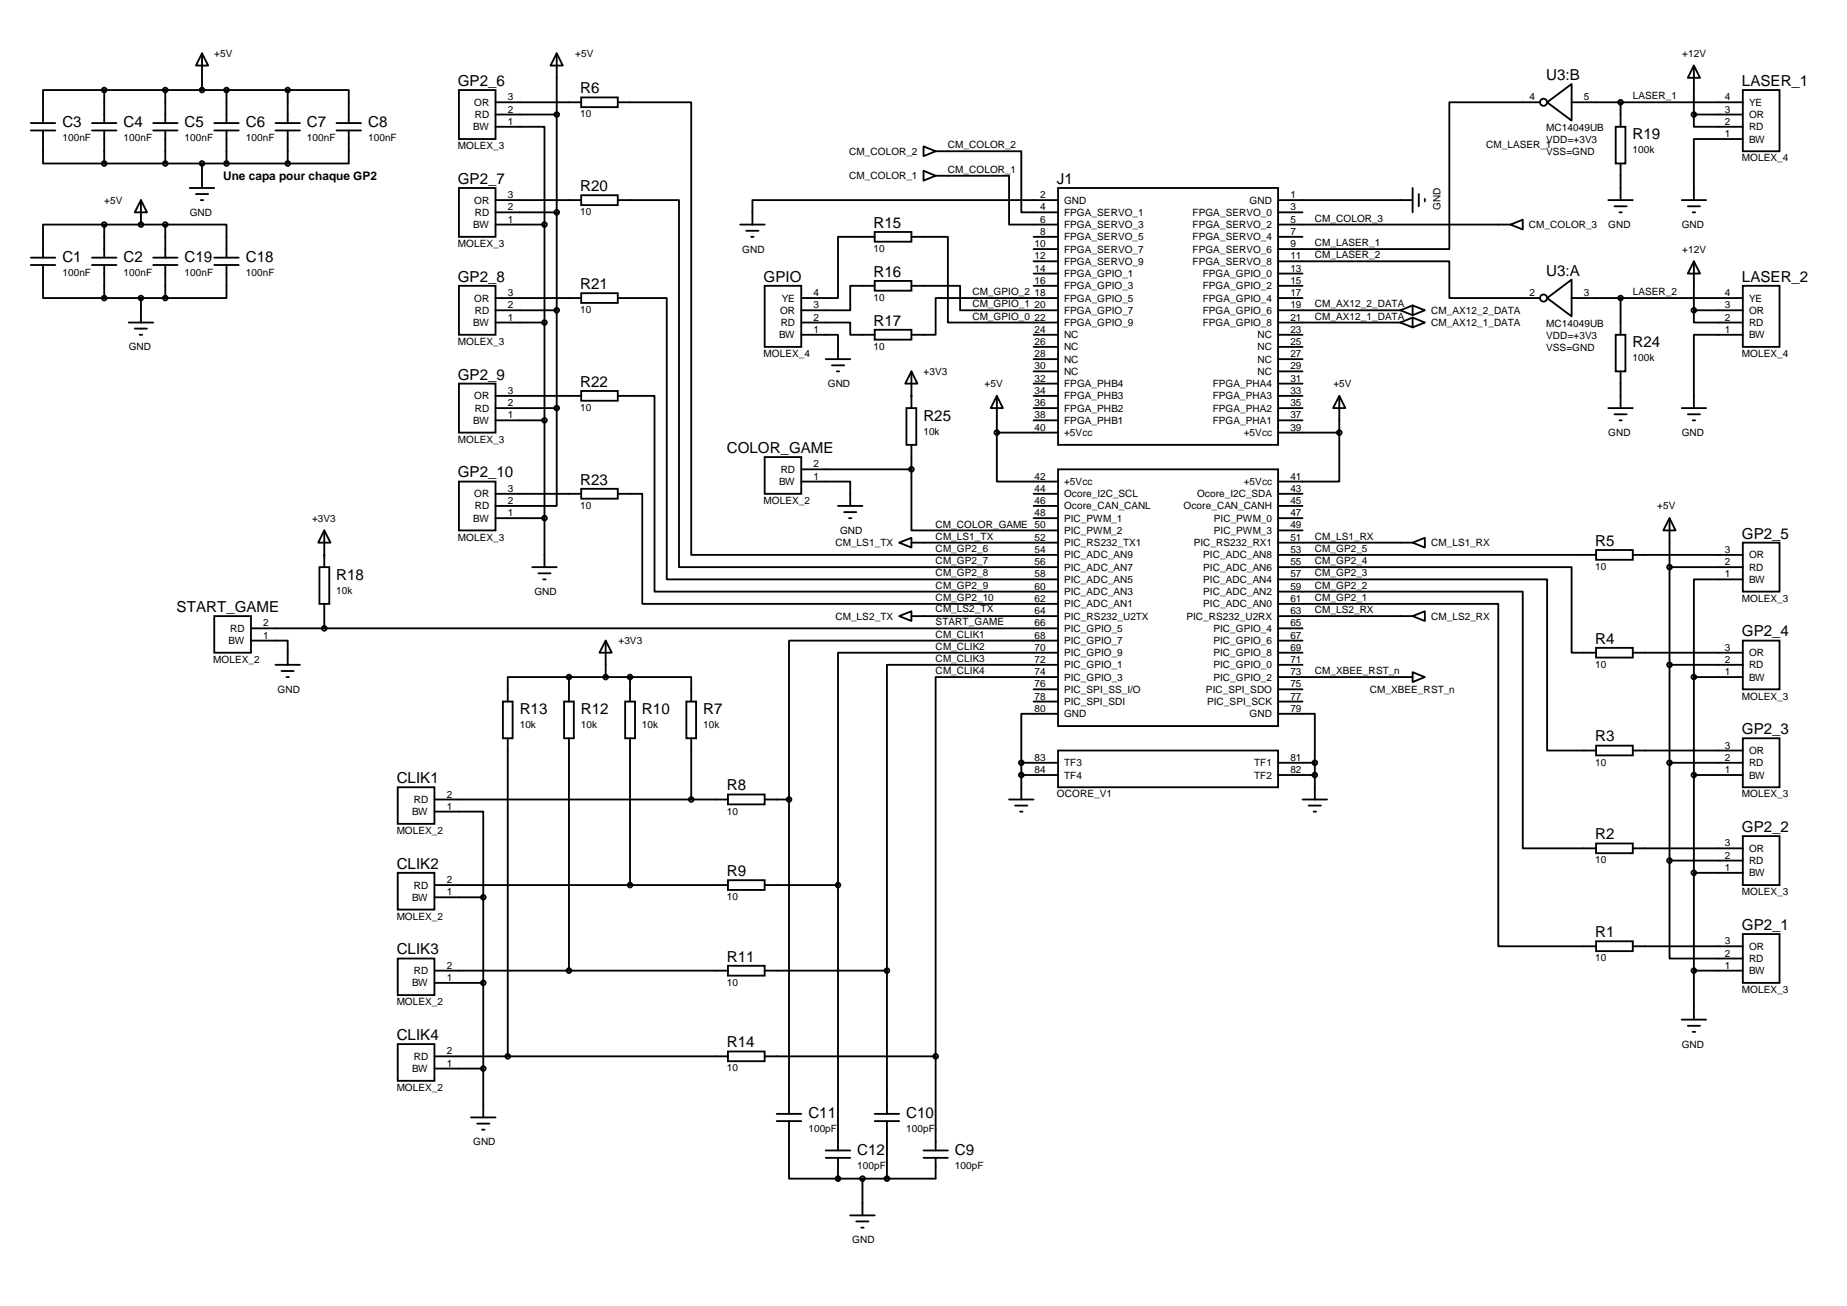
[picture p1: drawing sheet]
<svg xmlns="http://www.w3.org/2000/svg" width="297mm" height="210mm" viewBox="0 0 297 210" stroke-linecap="round" stroke-linejoin="round" font-family="sans-serif">
<g fill="none" stroke="#000" stroke-width=".3">
<path d="M4.9 19.8h4M14.8 19.8h3.9M16.8 14.5h-9.9v5.3M16.8 14.5v5.3M16.8 14.5h29.5M24.6 19.8h4M26.6 14.5v5.3M32.5 8.6l1 1.9h-2zM32.5 8.6v5.9M34.5 19.8h3.9M36.4 14.5v5.3M44.3 19.8h3.9"/>
<path d="M46.3 14.5h9.8v5.3M46.3 14.5v5.3M54.1 19.8h4M73.8 14.5h5.9v7.9h-5.9zM79.7 16.4h13.8M89.5 18.4h-9.8M89.5 8.6l1 1.9h-2zM89.5 8.6v57M93.5 15.7h5.9v1.5h-5.9zM99.4 16.4h11.8v72.8h59M247.6 16.4h-14.5v23.6h-27.6M248.8 16.4l3.9-2.9v5.9z"/>
<path d="M252.7 16.4h27.6M260.6 16.4v4M272.4 18.4v2h7.9M272.4 18.4h7.9M272.4 10.5v7.9M272.4 10.5l1 2h-2zM280.3 14.5h5.9v9.8h-5.9zM4.9 21h4M6.9 21v5.3h9.9M14.8 21h3.9M16.8 36.1h-9.9v5.3M16.8 21v5.3"/>
<path d="M16.8 36.1v5.3M16.8 36.1h5.9M16.8 26.3h29.5M22.7 32.2v3.9M22.7 32.2l.9 1.9h-1.9zM22.7 36.1h3.9M24.6 21h4M26.6 21v5.3M26.6 36.1v5.3M26.6 36.1h9.8v5.3M30.5 30.2h4M31.5 31.2h2"/>
<path d="M32.3 32.2h.4M32.5 26.3v3.9M34.5 21h3.9M36.4 21v5.3M44.3 21h3.9M46.3 21v5.3M54.1 21h4M56.1 21v5.3h-9.8M73.8 30.2h5.9v7.9h-5.9zM79.7 20.4h7.9v15.7M79.7 32.2h13.8M79.7 36.1h7.9"/>
<path d="M79.7 34.1h9.8M87.6 36.1v55.1M93.5 31.4h5.9v1.6h-5.9zM99.4 32.2h9.8v59h61M119 36.1h4M120 37.1h2M120.8 38.1h.4M140.7 38.1h-5.9v9.8h-5.9M140.7 37.3h5.9v1.6h-5.9zM146.6 38.1h5.8v13.8h17.8M148.5 27.5l2 .8-2 .7zM148.5 23.5l2 .8-2 .8z"/>
<path d="M150.5 28.3h11.8v7.8h7.9M150.5 24.3h13.8v9.8h5.9M166.2 38.1h4M170.2 32.2h-49.2v3.9M170.2 30.2h35.3v41.3h-35.3zM205.5 36.1h37.4M205.5 34.1h4M205.5 38.1h4M227.2 32.2h-21.7M227.2 30.2v3.9M228.2 31.2v2M229.1 32v.4"/>
<path d="M242.9 36.1l2-.8v1.6zM258.7 32.2h3.9M259.6 33.2h2M259.8 20.4h1.6v5.9h-1.6zM260.4 34.1h.4M260.6 26.3v5.9M270.5 32.2h3.9M271.4 33.2h2M272.2 34.1h.4M280.3 22.4h-7.9v9.8M4.9 42.6h4M4.9 41.4h4"/>
<path d="M6.9 42.6v5.3h9.9M14.8 42.6h3.9M14.8 41.4h3.9M16.8 42.6v5.3M16.8 47.9h9.8M20.7 51.9h3.9M21.7 52.8h1.9M22.5 53.8h.4M22.7 47.9v4M24.6 42.6h4M24.6 41.4h4M26.6 42.6v5.3"/>
<path d="M34.5 42.6h3.9M34.5 41.4h3.9M36.4 42.6v5.3h-9.8M73.8 46h5.9v7.8h-5.9zM79.7 47.9h13.8M79.7 51.9h7.9M79.7 49.9h9.8M93.5 47.1h5.9v1.6h-5.9zM99.4 47.9h7.8v45.3h63M123 46h5.9v9.8h-5.9zM128.9 51.9h7.8v1.9h4M128.9 53.8h5.9v3.9"/>
<path d="M132.8 57.7h3.9M133.8 58.7h2M134.6 59.7h.4M140.7 46h-4v3.9h-7.8M140.7 45.2h5.9v1.5h-5.9zM140.7 53h5.9v1.6h-5.9zM146.6 46h7.8v3.9h15.8M146.6 59.7l.9 2h-1.9zM146.6 59.7v5.9M166.2 40h4M166.2 42h4M166.2 44h4"/>
<path d="M166.2 46h4M166.2 53.8h4M166.2 55.8h4M166.2 57.7h4M166.2 59.7h4M170.2 47.9h-19.7v5.9h-3.9M205.5 42h27.6v5.9h14.5M205.5 47.9h4M205.5 51.9h19.7M205.5 49.9h19.7M205.5 44h4M205.5 46h4"/>
<path d="M205.5 53.8h4M205.5 55.8h4M205.5 57.7h4M205.5 59.7h4M225.2 49.9l2 .8M225.2 51.9l2 .7M227.2 49.1l1.9 .8-1.9 .8zM227.2 51.1l1.9 .8-1.9 .7zM227.2 49.1l-2 .8M227.2 51.1l-2 .8M248.8 47.9l3.9-2.9v5.9zM252.7 47.9h27.6"/>
<path d="M259.8 53.8h1.6v5.9h-1.6zM260.6 47.9v5.9M260.6 59.7v5.9M272.4 49.9v2h7.9M272.4 49.9h7.9M272.4 42v7.9M272.4 42l1 2h-2zM280.3 46h5.9v9.8h-5.9zM280.3 53.8h-7.9v11.8M73.8 61.7h5.9v7.9h-5.9zM73.8 77.4h5.9v7.9h-5.9zM79.7 63.6h13.8"/>
<path d="M79.7 79.4h13.8M79.7 67.6h7.9M79.7 65.6h9.8M89.5 65.6v15.7h-9.8M93.5 62.9h5.9v1.5h-5.9zM93.5 78.6h5.9v1.6h-5.9zM99.4 63.6h5.9v31.5h64.9M99.4 79.4h3.9v17.7h66.9M123 73.5h5.9v5.9h-5.9zM128.9 77.4h7.8v3.9M128.9 75.5h17.7M145.8 65.6h1.6v5.9h-1.6z"/>
<path d="M146.6 75.5v9.8h23.6M146.6 63.6h.1M146.6 71.5v4M160.3 69.6v7.8h9.9M160.3 69.6h9.9M160.3 63.6l1 2h-2zM160.3 63.6v6M166.2 63.6h4M166.2 79.4h4M166.2 67.6h4M166.2 65.6h4M166.2 61.7h4"/>
<path d="M170.2 75.5h35.3v41.2h-35.3zM205.5 69.6h9.9M205.5 63.6h4M205.5 79.4h4M205.5 67.6h4M205.5 65.6h4M205.5 61.7h4M215.4 63.6v6M215.4 63.6l1 2h-2zM215.4 69.6v7.8h-9.9M258.7 65.6h3.9M259.6 66.6h2"/>
<path d="M260.4 67.6h.4M270.5 65.6h3.9M271.4 66.6h2M272.2 67.6h.4M34.5 99.1h5.9v5.8h-5.9zM51.4 91.2h1.6v5.9h-1.6zM52.2 85.3v5.9M52.2 97.1v3.9M52.2 85.3l.9 1.9h-1.9zM52.2 89.2h.1M85.6 91.2h3.9M86.6 92.2h1.9"/>
<path d="M87.4 93.2h.4M87.6 83.3h-7.9M134.8 81.3h3.9M135.8 82.3h1.9M136.5 83.3h.4M144.6 87.2l2-.7v1.5zM144.6 99.1l2-.8v1.5zM146.6 87.2h23.6M146.6 99.1h23.6M166.2 83.3h4M166.2 81.3h4M205.5 91.2h47.2v13.7h4"/>
<path d="M205.5 95.1h39.4v41.3h11.8M205.5 97.1h35.5v55h15.7M205.5 93.2h43.3v27.5h7.9M205.5 89.2h51.2M205.5 83.3h4M205.5 87.2h21.7M205.5 99.1h21.7M205.5 81.3h4M205.5 85.3h4M227.2 87.2l1.9-.7v1.5zM227.2 99.1l1.9-.8v1.5zM256.7 88.4h5.9v1.6h-5.9z"/>
<path d="M262.6 89.2h17.7M268.5 83.3l1 2h-2zM268.5 83.3v7.9M280.3 87.2h5.9v7.9h-5.9zM280.3 93.2h-7.9v15.7M280.3 91.2h-11.8v15.7M40.4 103h5.9v3.9M40.4 101h129.8M44.3 106.9h3.9M45.3 107.9h1.9M46.1 108.9h.4M80.9 112.8h1.5v5.9h-1.5z"/>
<path d="M81.7 118.7v51.1M90.7 112.8h1.6v5.9h-1.6zM91.5 108.9h-9.8v3.9M91.5 108.9v3.9M91.5 118.7v37.4M91.5 108.9h5.9M97.4 103v5.9M97.4 103l1 1.9h-2zM97.4 108.9h3.9v3.9M100.5 112.8h1.6v5.9h-1.6zM101.3 108.9h9.9v3.9M101.3 118.7v23.6"/>
<path d="M110.4 112.8h1.5v5.9h-1.5zM111.2 118.7v9.8M166.2 110.8h4M166.2 112.8h4M170.2 114.8h-6v7.8M170.2 108.9h-19.7v60.9M170.2 106.9h-27.6v49.2M170.2 104.9h-35.4v37.4M170.2 103h-43.3v25.5M205.5 114.8h6v7.8M205.5 104.9h4M205.5 108.9h21.7"/>
<path d="M205.5 101h4M205.5 106.9h4M205.5 103h4M205.5 110.8h4M205.5 112.8h4M227.2 108.1l1.9 .8-1.9 .8zM256.7 104.2h5.9v1.5h-5.9zM256.7 119.9h5.9v1.6h-5.9zM262.6 104.9h17.7M268.5 106.9v31.5M268.5 106.9h11.8M272.4 108.9v15.7h7.9"/>
<path d="M280.3 103h5.9v7.8h-5.9zM280.3 118.7h5.9v7.9h-5.9zM280.3 108.9h-7.9M64 126.6h5.9v5.9h-5.9zM69.9 130.5h7.8v13.8M69.9 128.5h47.2M117.1 127.7h5.9v1.6h-5.9zM123 128.5h3.9M126.9 128.5v50.6M162.3 128.5h3.9M163.3 129.5h1.9M164.1 130.5h.3"/>
<path d="M164.2 124.6l.1 3.9M170.2 122.6h-6v2M170.2 124.6h-6M170.2 120.7h35.3v5.9h-35.3zM205.5 122.6h6v2M205.5 124.6h6M209.5 128.5h3.9M210.5 129.5h1.9M211.3 130.5h.3M211.5 124.6v3.9M256.7 135.6h5.9v1.6h-5.9zM262.6 136.4h17.7"/>
<path d="M262.6 120.7h17.7M268.5 138.4v15.7h11.8M268.5 138.4h11.8M268.5 122.6h11.8M272.4 124.6v15.7h7.9M280.3 134.4h5.9v7.9h-5.9zM64 140.3h5.9v5.9h-5.9zM64 154.1h5.9v5.9h-5.9zM69.9 156.1h47.2M69.9 142.3h47.2M69.9 144.3h7.8M69.9 158h7.8"/>
<path d="M77.7 144.3v35.4M117.1 141.5h5.9v1.6h-5.9zM117.1 155.3h5.9v1.6h-5.9zM123 142.3h11.8M134.8 142.3v42.7M142.6 156.1v23M142.6 156.1h-19.6M256.7 151.3h5.9v1.6h-5.9zM262.6 152.1h17.7M272.4 140.3v15.8h7.9M272.4 156.1v7.8M280.3 150.2h5.9v7.8h-5.9z"/>
<path d="M64 167.9h5.9v5.9h-5.9zM69.9 171.8h7.8M69.9 169.8h47.2M75.8 179.7h3.9M117.1 169.1h5.9v1.5h-5.9zM123 169.8h27.5M124.9 179.1h4M140.7 179.1h3.9M150.5 169.8v15.2M270.5 163.9h3.9M271.4 164.9h2M272.2 165.9h.4"/>
<path d="M76.7 180.7h2M77.5 181.6h.4M124.9 180.3h4M126.9 180.3v9.2h7.9M132.8 186.2h3.9M132.8 185h3.9M134.8 189.5h.1M134.8 186.2v3.3M136.7 195.4h4M137.7 196.4h2M138.5 197.4h.4M138.7 189.5v5.9"/>
<path d="M140.7 180.3h3.9M142.6 180.3v9.2M148.5 186.2h3.9M148.5 185h3.9M150.5 186.2v3.3h-15.7"/>
<circle cx="16.8" cy="14.5" r=".38"/>
<circle cx="26.6" cy="14.5" r=".38"/>
<circle cx="32.5" cy="14.5" r=".38"/>
<circle cx="36.4" cy="14.5" r=".38"/>
<circle cx="46.3" cy="14.5" r=".38"/>
<circle cx="89.5" cy="18.4" r=".38"/>
<circle cx="248.2" cy="16.4" r=".57"/>
<circle cx="260.6" cy="16.4" r=".38"/>
<circle cx="272.4" cy="18.4" r=".38"/>
<circle cx="16.8" cy="36.1" r=".38"/>
<circle cx="16.8" cy="26.3" r=".38"/>
<circle cx="22.7" cy="36.1" r=".38"/>
<circle cx="26.6" cy="36.1" r=".38"/>
<circle cx="26.6" cy="26.3" r=".38"/>
<circle cx="32.5" cy="26.3" r=".38"/>
<circle cx="36.4" cy="26.3" r=".38"/>
<circle cx="46.3" cy="26.3" r=".38"/>
<circle cx="87.6" cy="36.1" r=".38"/>
<circle cx="89.5" cy="34.1" r=".38"/>
<circle cx="16.8" cy="47.9" r=".38"/>
<circle cx="22.7" cy="47.9" r=".38"/>
<circle cx="26.6" cy="47.9" r=".38"/>
<circle cx="87.6" cy="51.9" r=".38"/>
<circle cx="89.5" cy="49.9" r=".38"/>
<circle cx="248.2" cy="47.9" r=".57"/>
<circle cx="260.6" cy="47.9" r=".38"/>
<circle cx="272.4" cy="49.9" r=".38"/>
<circle cx="87.6" cy="67.6" r=".38"/>
<circle cx="89.5" cy="65.6" r=".38"/>
<circle cx="146.6" cy="75.5" r=".38"/>
<circle cx="160.3" cy="69.6" r=".38"/>
<circle cx="215.4" cy="69.6" r=".38"/>
<circle cx="87.6" cy="83.3" r=".38"/>
<circle cx="268.5" cy="91.2" r=".38"/>
<circle cx="52.2" cy="101" r=".38"/>
<circle cx="91.5" cy="108.9" r=".38"/>
<circle cx="97.4" cy="108.9" r=".38"/>
<circle cx="101.3" cy="108.9" r=".38"/>
<circle cx="268.5" cy="106.9" r=".38"/>
<circle cx="272.4" cy="108.9" r=".38"/>
<circle cx="111.2" cy="128.5" r=".38"/>
<circle cx="126.9" cy="128.5" r=".38"/>
<circle cx="164.3" cy="124.6" r=".38"/>
<circle cx="164.3" cy="122.6" r=".38"/>
<circle cx="211.5" cy="122.6" r=".38"/>
<circle cx="211.5" cy="124.6" r=".38"/>
<circle cx="268.5" cy="122.6" r=".38"/>
<circle cx="268.5" cy="138.4" r=".38"/>
<circle cx="272.4" cy="124.6" r=".38"/>
<circle cx="77.7" cy="144.3" r=".38"/>
<circle cx="77.7" cy="158" r=".38"/>
<circle cx="91.5" cy="156.1" r=".38"/>
<circle cx="101.3" cy="142.3" r=".38"/>
<circle cx="134.8" cy="142.3" r=".38"/>
<circle cx="142.6" cy="156.1" r=".38"/>
<circle cx="272.4" cy="156.1" r=".38"/>
<circle cx="272.4" cy="140.3" r=".38"/>
<circle cx="77.7" cy="171.8" r=".38"/>
<circle cx="81.7" cy="169.8" r=".38"/>
<circle cx="150.5" cy="169.8" r=".38"/>
<circle cx="134.8" cy="189.5" r=".38"/>
<circle cx="138.7" cy="189.5" r=".38"/>
<circle cx="142.6" cy="189.5" r=".38"/>
</g>
<g font-size="2.4">
<text x="73.6" y="13.8">GP2_6</text>
<text x="93.3" y="15">R6</text>
<text x="248.7" y="12.8">U3:B</text>
<text x="280.1" y="13.8">LASER_1</text>
<text x="10" y="20.5">C3</text>
<text x="19.9" y="20.5">C4</text>
<text x="29.7" y="20.5">C5</text>
<text x="39.5" y="20.5">C6</text>
<text x="49.4" y="20.5">C7</text>
<text x="59.2" y="20.5">C8</text>
<text x="262.5" y="22.4">R19</text>
<text x="73.6" y="29.5">GP2_7</text>
<text x="170" y="29.5">J1</text>
<text x="93.3" y="30.7">R20</text>
<text x="140.5" y="36.6">R15</text>
<text x="10" y="42.1">C1</text>
<text x="19.9" y="42.1">C2</text>
<text x="29.7" y="42.1">C19</text>
<text x="39.5" y="42.1">C18</text>
<text x="73.6" y="45.3">GP2_8</text>
<text x="93.3" y="46.5">R21</text>
<text x="122.8" y="45.3">GPIO</text>
<text x="140.5" y="44.5">R16</text>
<text x="248.7" y="44.3">U3:A</text>
<text x="280.1" y="45.3">LASER_2</text>
<text x="140.5" y="52.4">R17</text>
<text x="262.5" y="55.9">R24</text>
<text x="73.6" y="61">GP2_9</text>
<text x="93.3" y="62.2">R22</text>
<text x="148.5" y="67.7">R25</text>
<text x="73.6" y="76.8">GP2_10</text>
<text x="93.3" y="77.9">R23</text>
<text x="116.9" y="72.8">COLOR_GAME</text>
<text x="256.5" y="87.8">R5</text>
<text x="280.1" y="86.6">GP2_5</text>
<text x="54.1" y="93.2">R18</text>
<text x="28.4" y="98.4">START_GAME</text>
<text x="256.5" y="103.5">R4</text>
<text x="280.1" y="102.3">GP2_4</text>
<text x="83.6" y="114.9">R13</text>
<text x="93.4" y="114.9">R12</text>
<text x="103.2" y="114.9">R10</text>
<text x="113.1" y="114.9">R7</text>
<text x="256.5" y="119.2">R3</text>
<text x="280.1" y="118">GP2_3</text>
<text x="63.8" y="125.9">CLIK1</text>
<text x="116.9" y="127.1">R8</text>
<text x="256.5" y="135">R2</text>
<text x="280.1" y="133.8">GP2_2</text>
<text x="63.8" y="139.7">CLIK2</text>
<text x="116.9" y="140.8">R9</text>
<text x="280.1" y="149.5">GP2_1</text>
<text x="63.8" y="153.4">CLIK3</text>
<text x="116.9" y="154.6">R11</text>
<text x="256.5" y="150.7">R1</text>
<text x="63.8" y="167.2">CLIK4</text>
<text x="116.9" y="168.4">R14</text>
<text x="130" y="179.7">C11</text>
<text x="145.8" y="179.7">C10</text>
<text x="137.9" y="185.7">C12</text>
<text x="153.6" y="185.7">C9</text>
</g>
<text font-size="1.9" x="35.9" y="29">Une capa pour chaque GP2</text>
<g font-size="1.6">
<text x="34.5" y="9.1">+5V</text>
<text x="92.5" y="9.1">+5V</text>
<text x="270.5" y="9.1">+12V</text>
<text x="76.3" y="17">OR</text>
<text x="81.7" y="16.1">3</text>
<text x="246" y="16.1">4</text>
<text x="254.7" y="16.1">5</text>
<text x="262.6" y="16">LASER_1</text>
<text x="277.4" y="16.1">4</text>
<text x="281.3" y="17">YE</text>
<text x="10" y="22.7">100nF</text>
<text x="19.9" y="22.7">100nF</text>
<text x="29.7" y="22.7">100nF</text>
<text x="39.5" y="22.7">100nF</text>
<text x="49.4" y="22.7">100nF</text>
<text x="59.2" y="22.7">100nF</text>
<text x="73.6" y="24">MOLEX_3</text>
<text x="76.1" y="21">BW</text>
<text x="76.4" y="19">RD</text>
<text x="81.7" y="18.1">2</text>
<text x="81.7" y="20.1">1</text>
<text x="93.3" y="18.9">10</text>
<text x="152.4" y="23.8">CM_COLOR_2</text>
<text x="239" y="23.8">CM_LASER_1</text>
<text x="248.7" y="21">MC14049UB</text>
<text x="248.7" y="23">VDD=+3V3</text>
<text x="277.4" y="18.1">3</text>
<text x="277.4" y="22">1</text>
<text x="277.4" y="20.1">2</text>
<text x="281.3" y="19">OR</text>
<text x="281.3" y="22.9">BW</text>
<text x="281.3" y="21">RD</text>
<text x="136.6" y="24.9">CM_COLOR_2</text>
<text x="136.6" y="28.8">CM_COLOR_1</text>
<text x="152.4" y="27.8">CM_COLOR_1</text>
<text x="248.7" y="25">VSS=GND</text>
<text x="262.5" y="24.7">100k</text>
<text x="280.1" y="26">MOLEX_4</text>
<text x="16.8" y="32.7">+5V</text>
<text x="30.5" y="34.7">GND</text>
<text x="76.3" y="32.7">OR</text>
<text x="76.4" y="34.7">RD</text>
<text x="81.7" y="33.8">2</text>
<text x="81.7" y="31.9">3</text>
<text x="81.7" y="35.8">1</text>
<text x="93.3" y="34.6">10</text>
<text x="167.3" y="31.9">2</text>
<text x="167.3" y="33.8">4</text>
<text x="167.3" y="35.8">6</text>
<text x="171.1" y="32.7">GND</text>
<text x="171.1" y="34.7">FPGA_SERVO_1</text>
<text x="191.8" y="34.7">FPGA_SERVO_0</text>
<text x="201" y="32.7">GND</text>
<text x="207.5" y="33.8">3</text>
<text x="207.5" y="35.8">5</text>
<text x="207.5" y="31.9">1</text>
<text x="211.5" y="35.6">CM_COLOR_3</text>
<text x="231.7" y="33.8" transform="rotate(-90 231.7 33.8)">GND</text>
<text x="73.6" y="39.7">MOLEX_3</text>
<text x="76.1" y="36.7">BW</text>
<text x="119.4" y="40.6">GND</text>
<text x="140.5" y="40.5">10</text>
<text x="166.4" y="39.7">10</text>
<text x="166.4" y="41.7">12</text>
<text x="167.3" y="37.8">8</text>
<text x="171.1" y="36.7">FPGA_SERVO_3</text>
<text x="171.1" y="38.7">FPGA_SERVO_5</text>
<text x="171.1" y="40.6">FPGA_SERVO_7</text>
<text x="191.8" y="36.7">FPGA_SERVO_2</text>
<text x="191.8" y="38.7">FPGA_SERVO_4</text>
<text x="191.8" y="40.6">FPGA_SERVO_6</text>
<text x="207.5" y="37.8">7</text>
<text x="207.5" y="39.7">9</text>
<text x="207.5" y="41.7">11</text>
<text x="211.5" y="41.6">CM_LASER_2</text>
<text x="211.5" y="39.6">CM_LASER_1</text>
<text x="245.9" y="36.7">CM_COLOR_3</text>
<text x="258.7" y="36.7">GND</text>
<text x="270.5" y="36.7">GND</text>
<text x="270.5" y="40.6">+12V</text>
<text x="10" y="44.3">100nF</text>
<text x="19.9" y="44.3">100nF</text>
<text x="29.7" y="44.3">100nF</text>
<text x="39.5" y="44.3">100nF</text>
<text x="81.7" y="47.6">3</text>
<text x="130.8" y="47.6">4</text>
<text x="156.4" y="47.4">CM_GPIO_2</text>
<text x="166.4" y="43.7">14</text>
<text x="166.4" y="45.6">16</text>
<text x="166.4" y="47.6">18</text>
<text x="171.1" y="42.6">FPGA_SERVO_9</text>
<text x="171.1" y="44.6">FPGA_GPIO_1</text>
<text x="171.1" y="46.5">FPGA_GPIO_3</text>
<text x="191.8" y="42.6">FPGA_SERVO_8</text>
<text x="193.4" y="44.6">FPGA_GPIO_0</text>
<text x="193.4" y="46.5">FPGA_GPIO_2</text>
<text x="207.5" y="43.7">13</text>
<text x="207.5" y="45.6">15</text>
<text x="207.5" y="47.6">17</text>
<text x="246" y="47.6">2</text>
<text x="254.7" y="47.6">3</text>
<text x="262.6" y="47.4">LASER_2</text>
<text x="277.4" y="47.6">4</text>
<text x="76.1" y="52.4">BW</text>
<text x="76.3" y="48.5">OR</text>
<text x="76.4" y="50.5">RD</text>
<text x="81.7" y="49.6">2</text>
<text x="81.7" y="51.5">1</text>
<text x="93.3" y="50.3">10</text>
<text x="125.5" y="50.5">OR</text>
<text x="125.6" y="52.4">RD</text>
<text x="125.7" y="48.5">YE</text>
<text x="130.8" y="51.5">2</text>
<text x="130.8" y="49.6">3</text>
<text x="130.8" y="53.5">1</text>
<text x="140.5" y="48.4">10</text>
<text x="156.4" y="51.4">CM_GPIO_0</text>
<text x="156.4" y="49.4">CM_GPIO_1</text>
<text x="166.4" y="49.6">20</text>
<text x="166.4" y="51.5">22</text>
<text x="166.4" y="53.5">24</text>
<text x="171.1" y="48.5">FPGA_GPIO_5</text>
<text x="171.1" y="50.5">FPGA_GPIO_7</text>
<text x="171.1" y="52.4">FPGA_GPIO_9</text>
<text x="193.4" y="48.5">FPGA_GPIO_4</text>
<text x="193.4" y="50.5">FPGA_GPIO_6</text>
<text x="193.4" y="52.4">FPGA_GPIO_8</text>
<text x="207.5" y="53.5">23</text>
<text x="207.5" y="49.6">19</text>
<text x="207.5" y="51.5">21</text>
<text x="211.5" y="49.4">CM_AX12_2_DATA</text>
<text x="211.5" y="51.4">CM_AX12_1_DATA</text>
<text x="230.1" y="50.5">CM_AX12_2_DATA</text>
<text x="230.1" y="52.4">CM_AX12_1_DATA</text>
<text x="248.7" y="52.5">MC14049UB</text>
<text x="277.4" y="49.6">3</text>
<text x="277.4" y="53.5">1</text>
<text x="277.4" y="51.5">2</text>
<text x="281.3" y="50.5">OR</text>
<text x="281.3" y="48.5">YE</text>
<text x="281.3" y="52.4">RD</text>
<text x="20.7" y="56.3">GND</text>
<text x="73.6" y="55.5">MOLEX_3</text>
<text x="122.8" y="57.4">MOLEX_4</text>
<text x="125.3" y="54.4">BW</text>
<text x="140.5" y="56.2">10</text>
<text x="166.4" y="55.5">26</text>
<text x="166.4" y="57.4">28</text>
<text x="166.4" y="59.4">30</text>
<text x="171.1" y="54.4">NC</text>
<text x="171.1" y="56.3">NC</text>
<text x="171.1" y="58.3">NC</text>
<text x="202.2" y="54.4">NC</text>
<text x="202.2" y="56.3">NC</text>
<text x="202.2" y="58.3">NC</text>
<text x="207.5" y="55.5">25</text>
<text x="207.5" y="57.4">27</text>
<text x="207.5" y="59.4">29</text>
<text x="248.7" y="54.5">VDD=+3V3</text>
<text x="248.7" y="56.4">VSS=GND</text>
<text x="262.5" y="58.1">100k</text>
<text x="280.1" y="57.4">MOLEX_4</text>
<text x="281.3" y="54.4">BW</text>
<text x="76.3" y="64.2">OR</text>
<text x="81.7" y="65.3">2</text>
<text x="81.7" y="63.3">3</text>
<text x="133.1" y="62.3">GND</text>
<text x="148.5" y="60.3">+3V3</text>
<text x="158.3" y="62.3">+5V</text>
<text x="166.4" y="61.4">32</text>
<text x="166.4" y="63.3">34</text>
<text x="166.4" y="65.3">36</text>
<text x="171.1" y="60.3">NC</text>
<text x="171.1" y="62.3">FPGA_PHB4</text>
<text x="171.1" y="64.2">FPGA_PHB3</text>
<text x="195" y="62.3">FPGA_PHA4</text>
<text x="195" y="64.2">FPGA_PHA3</text>
<text x="202.2" y="60.3">NC</text>
<text x="207.5" y="61.4">31</text>
<text x="207.5" y="63.3">33</text>
<text x="207.5" y="65.3">35</text>
<text x="214.4" y="62.3">+5V</text>
<text x="73.6" y="71.2">MOLEX_3</text>
<text x="76.1" y="68.2">BW</text>
<text x="76.4" y="66.2">RD</text>
<text x="81.7" y="67.3">1</text>
<text x="93.3" y="66.1">10</text>
<text x="148.5" y="69.9">10k</text>
<text x="166.4" y="67.3">38</text>
<text x="166.4" y="69.2">40</text>
<text x="171.1" y="66.2">FPGA_PHB2</text>
<text x="171.1" y="68.2">FPGA_PHB1</text>
<text x="171.1" y="70.1">+5Vcc</text>
<text x="195" y="66.2">FPGA_PHA2</text>
<text x="195" y="68.2">FPGA_PHA1</text>
<text x="200" y="70.1">+5Vcc</text>
<text x="207.5" y="69.2">39</text>
<text x="207.5" y="67.3">37</text>
<text x="258.7" y="70.1">GND</text>
<text x="270.5" y="70.1">GND</text>
<text x="125.3" y="78">BW</text>
<text x="125.6" y="76">RD</text>
<text x="130.8" y="75.1">2</text>
<text x="130.8" y="77.1">1</text>
<text x="166.4" y="77.1">42</text>
<text x="171.1" y="78">+5Vcc</text>
<text x="200" y="78">+5Vcc</text>
<text x="207.5" y="77.1">41</text>
<text x="50.2" y="83.9">+3V3</text>
<text x="76.1" y="83.9">BW</text>
<text x="76.3" y="80">OR</text>
<text x="76.4" y="81.9">RD</text>
<text x="81.7" y="81">2</text>
<text x="81.7" y="79.1">3</text>
<text x="81.7" y="83">1</text>
<text x="93.3" y="81.8">10</text>
<text x="122.8" y="81">MOLEX_2</text>
<text x="166.4" y="79.1">44</text>
<text x="166.4" y="81">46</text>
<text x="166.4" y="83">48</text>
<text x="171.1" y="80">Ocore_I2C_SCL</text>
<text x="171.1" y="81.9">Ocore_CAN_CANL</text>
<text x="171.1" y="83.9">PIC_PWM_1</text>
<text x="190.3" y="81.9">Ocore_CAN_CANH</text>
<text x="192.5" y="80">Ocore_I2C_SDA</text>
<text x="195.2" y="83.9">PIC_PWM_0</text>
<text x="207.5" y="79.1">43</text>
<text x="207.5" y="83">47</text>
<text x="207.5" y="81">45</text>
<text x="266.5" y="81.9">+5V</text>
<text x="73.6" y="86.9">MOLEX_3</text>
<text x="134.3" y="87.8">CM_LS1_TX</text>
<text x="135.1" y="85.9">GND</text>
<text x="150.5" y="88.8">CM_GP2_6</text>
<text x="150.5" y="86.8">CM_LS1_TX</text>
<text x="150.5" y="84.8">CM_COLOR_GAME 50</text>
<text x="166.4" y="86.9">52</text>
<text x="166.4" y="88.9">54</text>
<text x="171.1" y="85.9">PIC_PWM_2</text>
<text x="171.1" y="87.8">PIC_RS232_TX1</text>
<text x="171.1" y="89.8">PIC_ADC_AN9</text>
<text x="192" y="87.8">PIC_RS232_RX1</text>
<text x="193.5" y="89.8">PIC_ADC_AN8</text>
<text x="195.2" y="85.9">PIC_PWM_3</text>
<text x="207.5" y="85">49</text>
<text x="207.5" y="88.9">53</text>
<text x="207.5" y="86.9">51</text>
<text x="211.5" y="88.8">CM_GP2_5</text>
<text x="211.5" y="86.8">CM_LS1_RX</text>
<text x="230.1" y="87.8">CM_LS1_RX</text>
<text x="277.4" y="88.9">3</text>
<text x="281.3" y="89.8">OR</text>
<text x="54.1" y="95.5">10k</text>
<text x="85.9" y="95.7">GND</text>
<text x="150.5" y="90.7">CM_GP2_7</text>
<text x="150.5" y="92.7">CM_GP2_8</text>
<text x="150.5" y="94.6">CM_GP2_9</text>
<text x="166.4" y="90.9">56</text>
<text x="166.4" y="92.8">58</text>
<text x="166.4" y="94.8">60</text>
<text x="171.1" y="91.8">PIC_ADC_AN7</text>
<text x="171.1" y="93.7">PIC_ADC_AN5</text>
<text x="171.1" y="95.7">PIC_ADC_AN3</text>
<text x="193.5" y="91.8">PIC_ADC_AN6</text>
<text x="193.5" y="93.7">PIC_ADC_AN4</text>
<text x="193.5" y="95.7">PIC_ADC_AN2</text>
<text x="207.5" y="90.9">55</text>
<text x="207.5" y="92.8">57</text>
<text x="207.5" y="94.8">59</text>
<text x="211.5" y="90.7">CM_GP2_4</text>
<text x="211.5" y="94.6">CM_GP2_2</text>
<text x="211.5" y="92.7">CM_GP2_3</text>
<text x="256.5" y="91.7">10</text>
<text x="277.4" y="92.8">1</text>
<text x="277.4" y="90.9">2</text>
<text x="281.3" y="93.7">BW</text>
<text x="281.3" y="91.8">RD</text>
<text x="37" y="101.6">RD</text>
<text x="42.3" y="100.7">2</text>
<text x="134.3" y="99.6">CM_LS2_TX</text>
<text x="150.5" y="100.5">START_GAME</text>
<text x="150.5" y="96.6">CM_GP2_10</text>
<text x="150.5" y="98.4">CM_LS2_TX</text>
<text x="166.4" y="96.8">62</text>
<text x="166.4" y="98.7">64</text>
<text x="166.4" y="100.7">66</text>
<text x="171.1" y="97.7">PIC_ADC_AN1</text>
<text x="171.1" y="99.6">PIC_RS232_U2TX</text>
<text x="171.1" y="101.6">PIC_GPIO_5</text>
<text x="190.8" y="99.6">PIC_RS232_U2RX</text>
<text x="193.5" y="97.7">PIC_ADC_AN0</text>
<text x="195.1" y="101.6">PIC_GPIO_4</text>
<text x="207.5" y="96.8">61</text>
<text x="207.5" y="98.7">63</text>
<text x="207.5" y="100.7">65</text>
<text x="211.5" y="96.6">CM_GP2_1</text>
<text x="211.5" y="98.6">CM_LS2_RX</text>
<text x="230.1" y="99.6">CM_LS2_RX</text>
<text x="280.1" y="96.8">MOLEX_3</text>
<text x="34.3" y="106.6">MOLEX_2</text>
<text x="36.8" y="103.6">BW</text>
<text x="42.3" y="102.7">1</text>
<text x="99.5" y="103.6">+3V3</text>
<text x="150.5" y="106.4">CM_CLIK3</text>
<text x="150.5" y="104.5">CM_CLIK2</text>
<text x="150.5" y="102.5">CM_CLIK1</text>
<text x="166.4" y="102.7">68</text>
<text x="166.4" y="104.6">70</text>
<text x="166.4" y="106.6">72</text>
<text x="171.1" y="103.6">PIC_GPIO_7</text>
<text x="171.1" y="105.5">PIC_GPIO_9</text>
<text x="171.1" y="107.5">PIC_GPIO_1</text>
<text x="195.1" y="103.6">PIC_GPIO_6</text>
<text x="195.1" y="105.5">PIC_GPIO_8</text>
<text x="195.1" y="107.5">PIC_GPIO_0</text>
<text x="207.5" y="102.7">67</text>
<text x="207.5" y="104.6">69</text>
<text x="207.5" y="106.6">71</text>
<text x="256.5" y="107.4">10</text>
<text x="277.4" y="104.6">3</text>
<text x="277.4" y="106.6">2</text>
<text x="281.3" y="105.5">OR</text>
<text x="281.3" y="107.5">RD</text>
<text x="44.6" y="111.4">GND</text>
<text x="150.5" y="108.4">CM_CLIK4</text>
<text x="166.4" y="110.5">76</text>
<text x="166.4" y="108.5">74</text>
<text x="166.4" y="112.5">78</text>
<text x="171.1" y="111.4">PIC_SPI_SS_I/O</text>
<text x="171.1" y="109.4">PIC_GPIO_3</text>
<text x="171.1" y="113.4">PIC_SPI_SDI</text>
<text x="193.9" y="111.4">PIC_SPI_SDO</text>
<text x="194.1" y="113.4">PIC_SPI_SCK</text>
<text x="195.1" y="109.4">PIC_GPIO_2</text>
<text x="207.5" y="110.5">75</text>
<text x="207.5" y="112.5">77</text>
<text x="207.5" y="108.5">73</text>
<text x="211.5" y="108.4">CM_XBEE_RST_n</text>
<text x="220.3" y="111.4">CM_XBEE_RST_n</text>
<text x="277.4" y="108.5">1</text>
<text x="280.1" y="112.5">MOLEX_3</text>
<text x="281.3" y="109.4">BW</text>
<text x="83.6" y="117.1">10k</text>
<text x="93.4" y="117.1">10k</text>
<text x="103.2" y="117.1">10k</text>
<text x="113.1" y="117.1">10k</text>
<text x="166.4" y="114.4">80</text>
<text x="171.1" y="115.3">GND</text>
<text x="201" y="115.3">GND</text>
<text x="207.5" y="114.4">79</text>
<text x="166.4" y="122.3">83</text>
<text x="166.4" y="124.3">84</text>
<text x="171.1" y="123.2">TF3</text>
<text x="171.1" y="125.2">TF4</text>
<text x="201.7" y="123.2">TF1</text>
<text x="201.7" y="125.2">TF2</text>
<text x="207.5" y="122.3">81</text>
<text x="207.5" y="124.3">82</text>
<text x="256.5" y="123.1">10</text>
<text x="277.4" y="120.4">3</text>
<text x="277.4" y="124.3">1</text>
<text x="277.4" y="122.3">2</text>
<text x="281.3" y="121.2">OR</text>
<text x="281.3" y="125.2">BW</text>
<text x="281.3" y="123.2">RD</text>
<text x="66.3" y="131.1">BW</text>
<text x="66.5" y="129.1">RD</text>
<text x="71.8" y="130.2">1</text>
<text x="71.8" y="128.2">2</text>
<text x="116.9" y="131">10</text>
<text x="170" y="128.2">OCORE_V1</text>
<text x="280.1" y="128.2">MOLEX_3</text>
<text x="63.8" y="134.1">MOLEX_2</text>
<text x="277.4" y="136.1">3</text>
<text x="281.3" y="137">OR</text>
<text x="66.5" y="142.9">RD</text>
<text x="71.8" y="144">1</text>
<text x="71.8" y="142">2</text>
<text x="256.5" y="138.8">10</text>
<text x="277.4" y="140">1</text>
<text x="277.4" y="138">2</text>
<text x="280.1" y="143.9">MOLEX_3</text>
<text x="281.3" y="140.9">BW</text>
<text x="281.3" y="138.9">RD</text>
<text x="63.8" y="147.9">MOLEX_2</text>
<text x="66.3" y="144.8">BW</text>
<text x="116.9" y="144.7">10</text>
<text x="71.8" y="155.7">2</text>
<text x="256.5" y="154.6">10</text>
<text x="277.4" y="151.8">3</text>
<text x="277.4" y="155.7">1</text>
<text x="277.4" y="153.8">2</text>
<text x="281.3" y="152.7">OR</text>
<text x="281.3" y="154.7">RD</text>
<text x="63.8" y="161.6">MOLEX_2</text>
<text x="66.3" y="158.6">BW</text>
<text x="66.5" y="156.6">RD</text>
<text x="71.8" y="157.7">1</text>
<text x="116.9" y="158.5">10</text>
<text x="280.1" y="159.7">MOLEX_3</text>
<text x="281.3" y="156.6">BW</text>
<text x="66.3" y="172.4">BW</text>
<text x="66.5" y="170.4">RD</text>
<text x="71.8" y="171.5">1</text>
<text x="71.8" y="169.5">2</text>
<text x="116.9" y="172.3">10</text>
<text x="270.5" y="168.4">GND</text>
<text x="63.8" y="175.4">MOLEX_2</text>
<text x="76.1" y="184.2">GND</text>
<text x="130" y="182">100pF</text>
<text x="145.8" y="182">100pF</text>
<text x="137.9" y="187.9">100pF</text>
<text x="153.6" y="187.9">100pF</text>
<text x="137.1" y="199.9">GND</text>
</g>
</svg>
